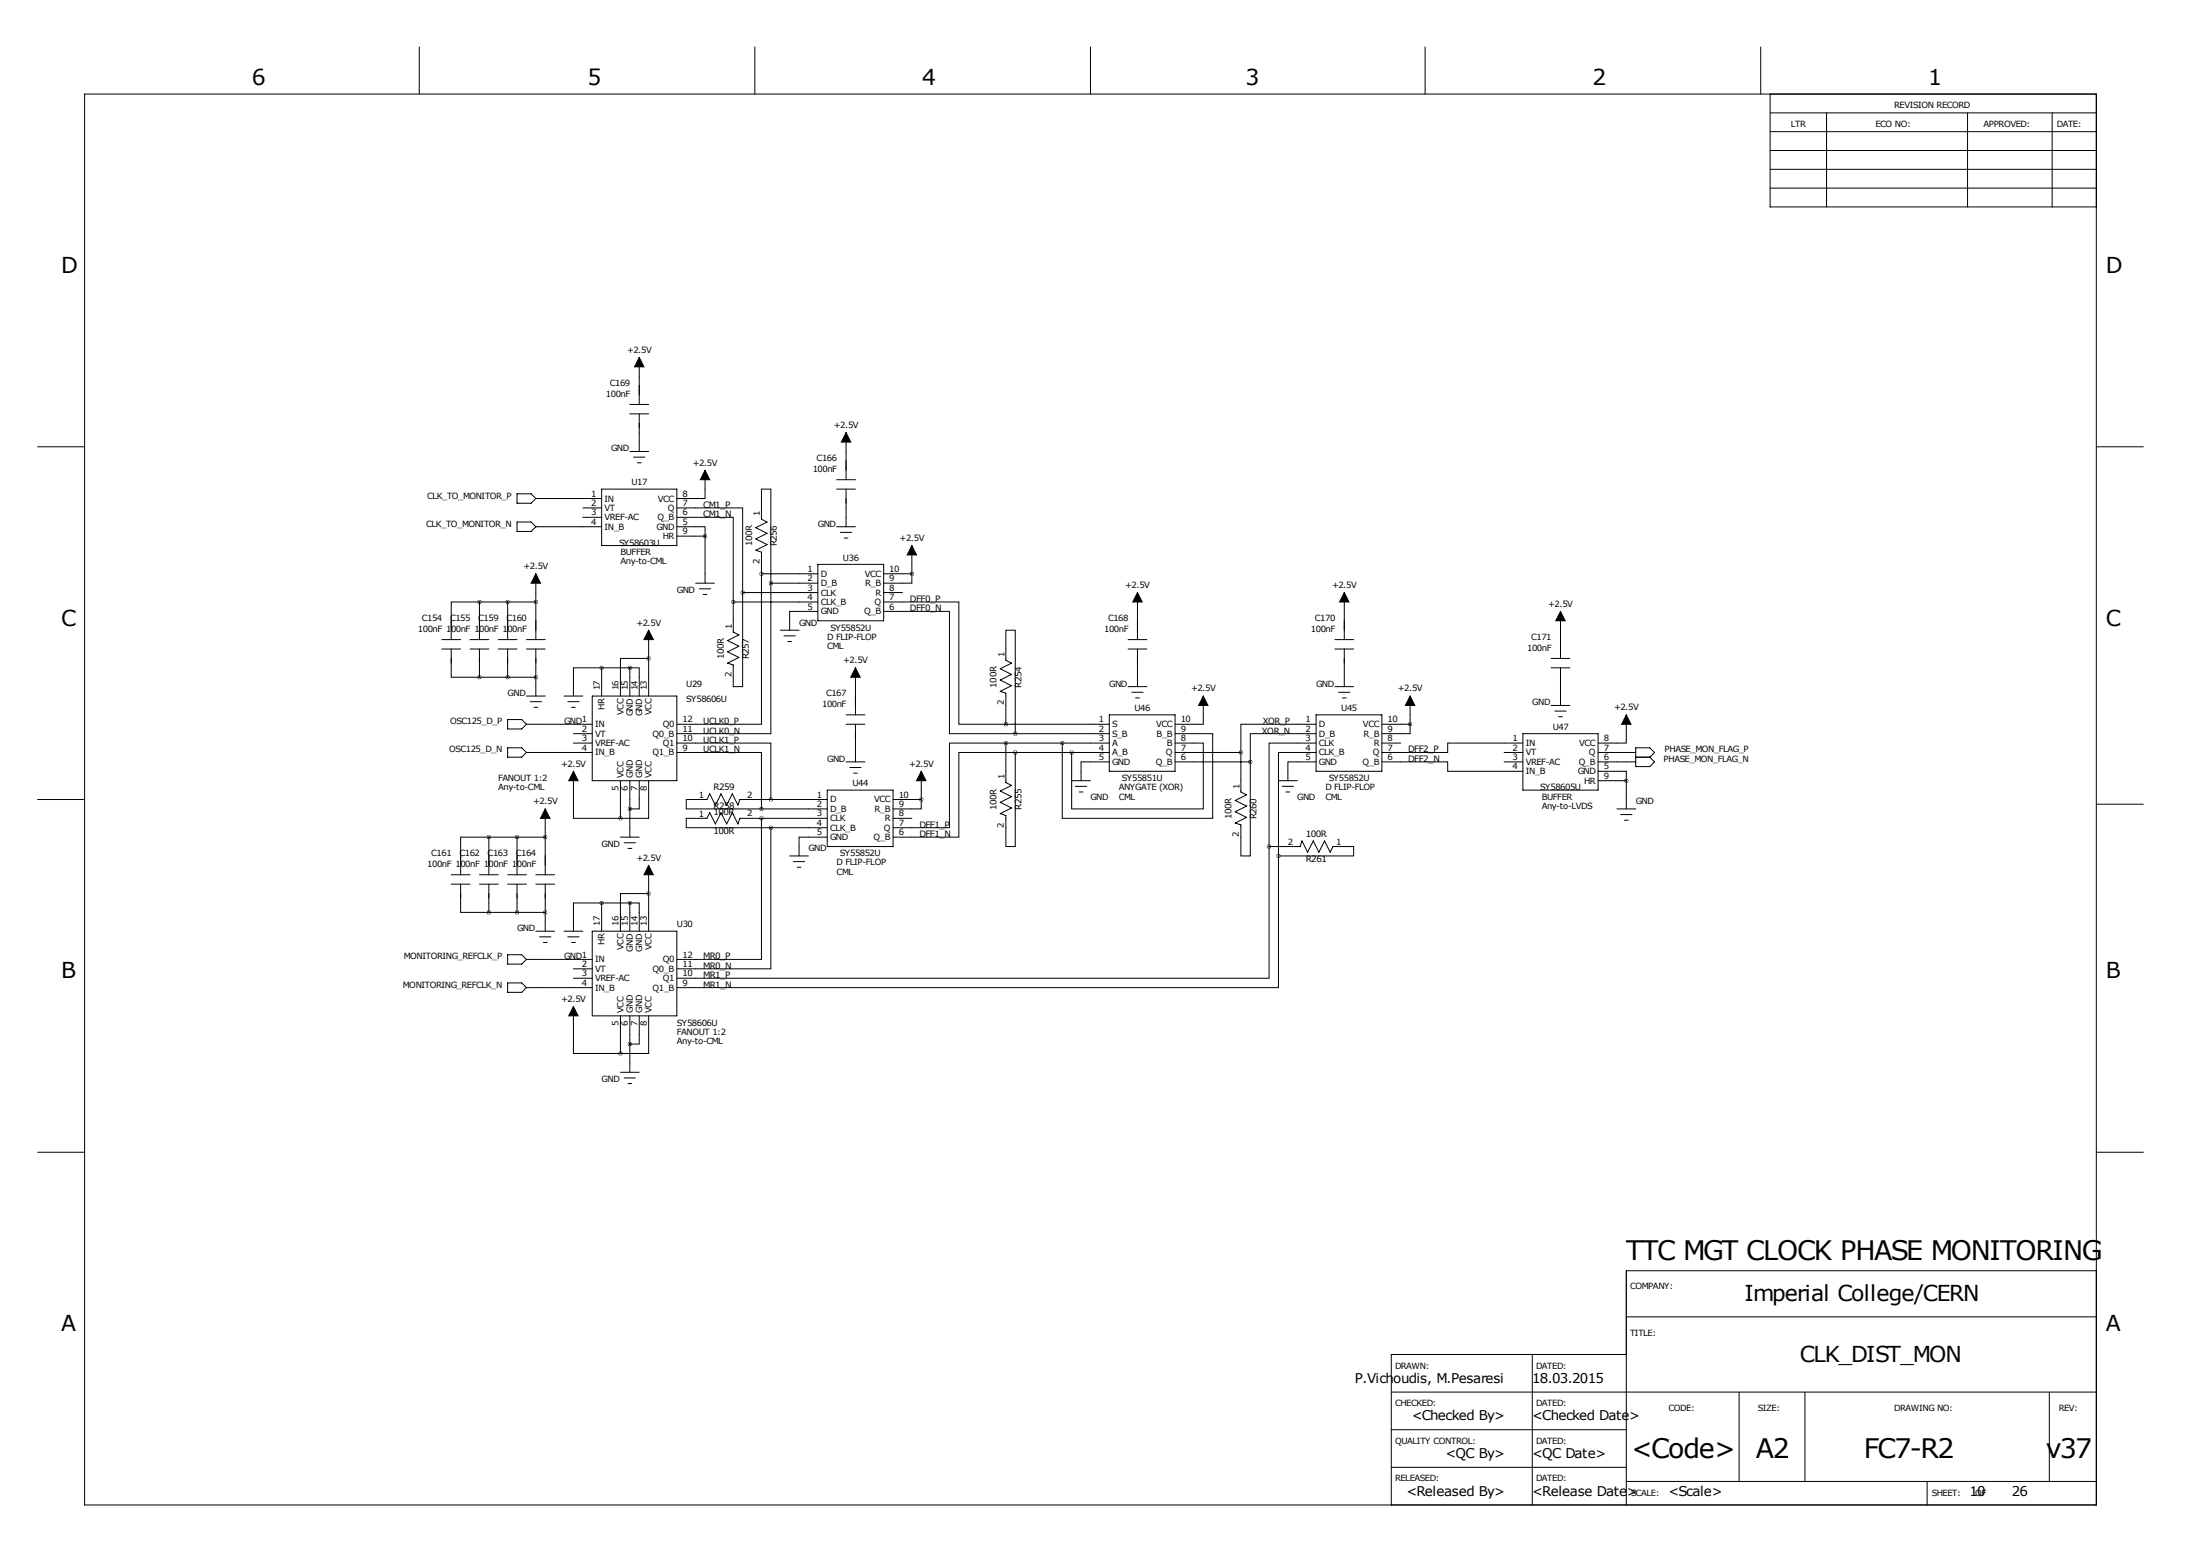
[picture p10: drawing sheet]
<svg xmlns="http://www.w3.org/2000/svg" width="594mm" height="419mm" viewBox="0 0 594 419" stroke-linecap="round" stroke-linejoin="round" font-family="sans-serif">
<g fill="none" stroke="#000" stroke-width=".27">
<path d="M113.3 12.7v12.7M204 12.7v12.7M294.6 12.7v12.7M385.1 12.7v12.7M475.7 12.7v12.7M22.9 25.4h543.5v381h-543.5zM478.3 25.4v30.5h88.1M478.3 30.5h88.1M478.3 35.6h88.1M493.5 30.5v25.4M531.6 30.5v25.4M554.5 30.5v25.4"/>
<path d="M478.3 40.6h88.1M478.3 45.7h88.1M478.3 50.8h88.1M172.7 96.5v12.7M170.2 111.8h5.1M170.2 109.2h5.1M172.7 111.8v10.1M228.6 116.8v12.7M10.2 120.6h12.7M139.7 133.3h3.8l1.3 1.3-1.3 1.3h-3.8zM144.8 134.6h17.8M157.5 137.2h5.1"/>
<path d="M157.5 139.7h5.1M162.6 132.1h20.3v15.2h-20.3zM170.2 121.9h5.1M171.2 123.4h3M172.2 125h1M182.9 139.7h15.2v22.9M182.9 137.2h17.8v22.8M190.5 127v7.6h-7.6M226.1 132.1h5M226.1 129.5h5M228.6 132.1v10.1M566.4 120.6h12.7"/>
<path d="M139.7 141h3.8l1.3 1.2-1.3 1.3h-3.8zM144.8 142.2h17.8M144.8 154.9v17.8M182.9 142.2h7.6v2.6M182.9 144.8h7.6M188 157.5h5M189 159h3M190.5 144.8v12.7M205.7 154.9v40.7h-22.8M205.7 154.9v-5.8l-1.5-.5 3.1-1.5-3.1-1.6 3.1-1.5-3.1-1.5 3.1-1.5-1.6-.8v-8.1h2.6v25.4M205.7 154.9h15.3M208.3 157.5v40.6h-25.4"/>
<path d="M208.3 157.5h12.7M221 152.4h17.8v15.2h-17.8zM226.1 142.2h5M227.1 143.8h3M228.1 145.3h1M238.8 154.9h7.6M246.4 154.9v2.6h-7.6M246.4 147.3v7.6M119.4 175.3h5.1M119.4 172.7h5.1M121.9 175.3v7.6h7.6M127 175.3h5.1"/>
<path d="M127 172.7h5.1M129.5 162.6h-7.6v10.1M129.5 162.6h15.3M129.5 162.6v10.1M129.5 175.3v7.6M134.6 175.3h5.1M134.6 172.7h5.1M137.2 162.6v10.1M137.2 175.3v7.6M142.2 175.3h5.1M142.2 172.7h5.1M144.8 175.3v12.7"/>
<path d="M175.3 177.8h-7.7v10.2M175.3 170.2v17.8M190 160.5h1M198.1 162.6h22.9M200.7 160v25.4h-2.6v-5.8l-1.5-.5 3-1.6-3-1.5 3-1.5-3-1.5 3-1.6-1.5-.7v-8.1M200.7 160h20.3M210.8 170.2h5.1M211.8 171.7h3.1M212.9 173.2h1M221 165.1h-7.6v5.1M238.8 162.6h20.3v33h12.7M238.8 165.1h17.7v33h17.8"/>
<path d="M238.8 160h5M304.8 175.3h5.1M304.8 172.7h5.1M307.3 160v12.7M307.3 175.3v10.1M360.7 175.3h5.1M360.7 172.7h5.1M363.2 160v12.7M363.2 175.3v10.1M419.1 177.8h5.1M421.6 165.1v12.7M129.5 182.9h15.3"/>
<path d="M137.2 194.3h3.8l1.2 1.3-1.2 1.2h-3.8zM142.2 188h5.1M142.2 195.6h17.8M143.3 189.5h3M144.3 191h1M152.4 188h5.1M153.4 189.5h3.1M154.4 191h1M154.9 198.1h5.1M160 188h22.9v22.8h-22.9zM162.6 180.3h-7.7v7.7M162.6 180.3v7.7"/>
<path d="M162.6 180.3h7.6M170.2 180.3h2.5v7.7M170.2 180.3v7.7M228.6 195.6h5.1M228.6 193h5.1M231.1 180.3v12.7M231.1 195.6v10.1M271.8 195.6v-8.4l-1.5-.5 3-1.5-3-1.6 3-1.5-3-1.5 3-1.5-1.5-.8v-8.1h2.5v27.9M271.8 195.6h27.9M274.3 198.1h25.4M299.7 193h17.8v15.3h-17.8zM304.8 185.4h5.1"/>
<path d="M305.8 186.9h3.1M306.8 188.5h1M317.5 198.1h10.2v22.9h-40.7v-20.3M325.1 188v7.6h-7.6M355.6 195.6h-20.3v7.6M355.6 198.1h-17.8v7.6M355.6 193h17.8v15.3h-17.8zM360.7 185.4h5.1M361.7 186.9h3M362.7 188.5h1M373.4 195.6h7.6M381 195.6v2.5h-7.6"/>
<path d="M381 188v7.6M411.5 198.1h20.3v15.3h-20.3zM419.1 180.3h5.1M419.1 190.5h5.1M420.1 192h3.1M421.1 193.5h1M421.6 180.3v10.2M439.4 193v7.7h-7.6M10.2 215.9h12.7M137.2 201.9h3.8l1.2 1.3-1.2 1.3h-3.8zM142.2 203.2h17.8M147.3 218.4v17.8"/>
<path d="M154.9 208.3v12.7h12.7M154.9 200.7h5.1M167.6 210.8v10.2M170.2 210.8v15.3M172.7 210.8v7.6h-2.5M175.3 210.8v10.2h-7.7M182.9 200.7h25.4v15.2M182.9 203.2h22.8v15.2M205.7 218.4h17.8M223.5 215.9h-23.6l-.5 1.5-1.5-3-1.6 3-1.5-3-1.5 3-1.5-3-.8 1.5h-5.6v2.5h20.3M223.5 213.4h17.8v15.2h-17.8zM228.6 205.7h5.1"/>
<path d="M229.6 207.3h3.1M230.6 208.8h1M241.3 215.9h7.6M248.9 215.9v2.5h-7.6M248.9 208.3v7.6M271.8 200.7h-15.3v22.8h-15.2M271.8 200.7v10.6l1.5 .8-3 1.5 3 1.5-3 1.6 3 1.5-3 1.5 1.5 .5v8.4h2.5v-25.4M271.8 200.7h27.9M274.3 203.2h-15.2v22.9h-17.8M274.3 203.2h25.4M289.6 210.8h5M290.6 212.3h3"/>
<path d="M291.6 213.9h1M299.7 205.7h-7.6v5.1M317.5 200.7h7.6v17.7h-35.5v-15.2M317.5 203.2h17.8M317.5 205.7h20.3M335.3 203.2v10.7l1.5 .7-3 1.6 3 1.5-3 1.5 3 1.5-3 1.5 1.5 .6v8.3h2.5v-25.4M345.4 210.8h5.1M346.5 212.3h3M347.5 213.9h1M355.6 200.7h-12.7v27.9M355.6 203.2h-10.2v27.9M355.6 205.7h-7.6v5.1"/>
<path d="M373.4 205.7h17.8v2.6h20.3M373.4 200.7h5.1M406.4 203.2h5.1M406.4 205.7h5.1M411.5 200.7h-20.3v2.5h-17.8M431.8 208.3h7.6v2.5M431.8 210.8h7.6M431.8 203.2h10.2M431.8 205.7h10.2M436.9 218.4h5.1M437.9 220h3M439.4 210.8v7.6"/>
<path d="M442 201.9h3.8l1.2 1.3-1.2 1.3 1.2 1.2-1.2 1.3h-3.8zM442 204.5h3.8M566.4 217.2h12.7M121.9 238.8h5.1M121.9 236.2h5.1M124.5 238.8v7.6h7.6M129.5 238.8h5.1M129.5 236.2h5.1M132.1 226.1h-7.6v10.1M132.1 226.1h15.2M132.1 226.1v10.1M132.1 238.8v7.6"/>
<path d="M137.2 238.8h5M137.2 236.2h5M139.7 226.1v10.1M139.7 238.8v7.6M144.8 238.8h5.1M144.8 236.2h5.1M147.3 238.8v12.7M167.6 226.1h5.1M168.7 227.6h3M169.7 229.1h1M175.3 233.7v17.8M205.7 221v38.1h-22.8"/>
<path d="M208.3 223.5v38.1h-25.4M208.3 223.5h15.2M213.4 231.1h5M214.4 232.7h3M215.4 234.2h1M223.5 226.1h-7.6v5M223.5 221h-23.6l-.5 1.5-1.5-3-1.6 3-1.5-3-1.5 3-1.5-3-.8 1.5h-5.6v2.5h22.9M241.3 221h5.1M342.9 228.6v35.6h-160M342.9 228.6h8.4l.5-1.5 1.5 3 1.5-3 1.6 3 1.5-3 1.5 3 .8-1.5h5.6v2.5h-20.4M345.4 231.1v35.6h-162.5M438.9 221.5h1"/>
<path d="M132.1 246.4h15.2M137.2 257.8h3.8l1.2 1.3-1.2 1.3h-3.8zM142.2 259.1h17.8M144.8 251.5h5.1M145.8 253h3M146.8 254.5h1M152.4 251.5h5.1M153.4 253h3.1M154.4 254.5h1M160 251.5h22.9v22.8h-22.9zM162.6 243.8h-7.7v7.7M162.6 243.8v7.7"/>
<path d="M162.6 243.8h7.6M170.2 243.8h2.5v7.7M170.2 243.8v7.7M175.3 241.3h-7.7v10.2M137.2 265.4h3.8l1.2 1.3-1.2 1.3h-3.8zM142.2 266.7h17.8M154.9 271.8v12.7h12.7M154.9 261.6h5.1M154.9 264.2h5.1M167.6 274.3v10.2M170.2 274.3v15.3M172.7 274.3v7.6h-2.5"/>
<path d="M175.3 274.3v10.2h-7.7M167.6 289.6h5.1M168.7 291.1h3M169.7 292.6h1M10.2 311.1h12.7M566.4 311.1h12.7M439.4 355.6h127M566.4 343.2h-127v63.2M375.9 375.9h190.5M414 365.8v40.6M439.4 365.8h-63.5v40.6M469.9 375.9v24.1"/>
<path d="M487.7 375.9v24.1M553.7 375.9v24.1M375.9 386.1h63.5M375.9 396.2h63.5M439.4 400h127M520.7 400v6.4"/>
</g>
<g fill="#000" stroke="#000" stroke-width=".27">
<path d="M172.7 96.5l1.3 2.6h-2.6zM228.6 116.8l1.3 2.6h-2.6zM190.5 127l1.3 2.5h-2.6zM144.8 154.9l1.2 2.6h-2.5zM246.4 147.3l1.2 2.6h-2.5zM175.3 170.2l1.2 2.5h-2.5zM307.3 160l1.3 2.6h-2.5zM363.2 160l1.3 2.6h-2.6zM421.6 165.1l1.3 2.5h-2.5zM231.1 180.3l1.3 2.6h-2.5zM325.1 188l1.3 2.5h-2.6zM381 188l1.3 2.5h-2.6z"/>
<path d="M439.4 193l1.3 2.6h-2.6zM147.3 218.4l1.3 2.6h-2.6zM154.9 208.3l1.3 2.5h-2.5zM248.9 208.3l1.3 2.5h-2.6zM175.3 233.7l1.2 2.5h-2.5zM154.9 271.8l1.3 2.5h-2.5z"/>
</g>
<path d="M287 200.7a.05 .05 0 0 0 .1 0 .05 .05 0 0 0-.1 0zM289.5 203.2a.05 .05 0 0 0 .1 0 .05 .05 0 0 0-.1 0zM175.2 177.8a.05 .05 0 0 0 .1 0 .05 .05 0 0 0-.1 0zM246.3 154.9a.05 .05 0 0 0 .1 0 .05 .05 0 0 0-.1 0zM248.9 215.9a.05 .05 0 0 0 .1 0 .05 .05 0 0 0-.1 0zM175.2 241.3a.05 .05 0 0 0 .1 0 .05 .05 0 0 0-.1 0zM170.1 281.9a.05 .05 0 0 0 .1 0 .05 .05 0 0 0-.1 0zM167.6 284.5a.05 .05 0 0 0 .1 0 .05 .05 0 0 0-.1 0zM170.1 218.4a.05 .05 0 0 0 .1 0 .05 .05 0 0 0-.1 0zM167.6 221a.05 .05 0 0 0 .1 0 .05 .05 0 0 0-.1 0zM170.1 180.3a.05 .05 0 0 0 .1 0 .05 .05 0 0 0-.1 0zM170.1 243.8a.05 .05 0 0 0 .1 0 .05 .05 0 0 0-.1 0zM129.5 182.9a.05 .05 0 0 0 .1 0 .05 .05 0 0 0-.1 0zM137.1 182.9a.05 .05 0 0 0 .1 0 .05 .05 0 0 0-.1 0zM144.7 162.6a.05 .05 0 0 0 .1 0 .05 .05 0 0 0-.1 0zM137.1 162.6a.05 .05 0 0 0 .1 0 .05 .05 0 0 0-.1 0zM129.5 162.6a.05 .05 0 0 0 .1 0 .05 .05 0 0 0-.1 0zM144.7 182.9a.05 .05 0 0 0 .1 0 .05 .05 0 0 0-.1 0zM132 246.4a.05 .05 0 0 0 .1 0 .05 .05 0 0 0-.1 0zM147.3 226.1a.05 .05 0 0 0 .1 0 .05 .05 0 0 0-.1 0zM132 226.1a.05 .05 0 0 0 .1 0 .05 .05 0 0 0-.1 0zM147.3 246.4a.05 .05 0 0 0 .1 0 .05 .05 0 0 0-.1 0zM162.5 180.3a.05 .05 0 0 0 .1 0 .05 .05 0 0 0-.1 0zM162.5 243.8a.05 .05 0 0 0 .1 0 .05 .05 0 0 0-.1 0zM439.4 210.8a.05 .05 0 0 0 .1 0 .05 .05 0 0 0-.1 0zM271.7 195.6a.05 .05 0 0 0 .1 0 .05 .05 0 0 0-.1 0zM274.3 198.1a.05 .05 0 0 0 .1 0 .05 .05 0 0 0-.1 0zM271.7 200.7a.05 .05 0 0 0 .1 0 .05 .05 0 0 0-.1 0zM274.3 203.2a.05 .05 0 0 0 .1 0 .05 .05 0 0 0-.1 0zM205.7 154.9a.05 .05 0 0 0 .1 0 .05 .05 0 0 0-.1 0zM208.2 157.5a.05 .05 0 0 0 .1 0 .05 .05 0 0 0-.1 0zM198.1 162.6a.05 .05 0 0 0 .1 0 .05 .05 0 0 0-.1 0zM200.6 160a.05 .05 0 0 0 .1 0 .05 .05 0 0 0-.1 0zM208.2 223.5a.05 .05 0 0 0 .1 0 .05 .05 0 0 0-.1 0zM205.7 221a.05 .05 0 0 0 .1 0 .05 .05 0 0 0-.1 0zM205.7 218.4a.05 .05 0 0 0 .1 0 .05 .05 0 0 0-.1 0zM208.2 215.9a.05 .05 0 0 0 .1 0 .05 .05 0 0 0-.1 0zM335.2 203.2a.05 .05 0 0 0 .1 0 .05 .05 0 0 0-.1 0zM337.8 205.7a.05 .05 0 0 0 .1 0 .05 .05 0 0 0-.1 0zM345.4 231.1a.05 .05 0 0 0 .1 0 .05 .05 0 0 0-.1 0z" fill="#000" stroke="#000" stroke-width="1"/>
<g font-size="7.3">
<text x="439.4" y="340.4">TTC MGT CLOCK PHASE MONITORING</text>
<text x="440.7" y="393.7">&lt;Code&gt;</text>
<text x="474.4" y="393.7">A2</text>
<text x="503.6" y="393.7">FC7-R2</text>
<text x="552.8" y="393.7">v37</text>
</g>
<g font-size="5.9">
<text x="68.1" y="22.9">6</text>
<text x="158.7" y="22.9">5</text>
<text x="249.2" y="22.9">4</text>
<text x="336.6" y="22.9">3</text>
<text x="430.3" y="22.9">2</text>
<text x="521" y="22.9">1</text>
<text x="16.5" y="73.7">D</text>
<text x="569" y="73.7">D</text>
<text x="16.5" y="168.9">C</text>
<text x="569" y="168.9">C</text>
<text x="16.5" y="264.2">B</text>
<text x="569" y="264.2">B</text>
<text x="471.3" y="351.3">Imperial College/CERN</text>
<text x="16.5" y="359.4">A</text>
<text x="569" y="359.4">A</text>
<text x="486.3" y="367.8">CLK_DIST_MON</text>
</g>
<g font-size="3.6">
<text x="366.1" y="373.4">P.Vichoudis, M.Pesaresi</text>
<text x="414" y="373.4">18.03.2015</text>
<text x="381.5" y="383.5">&lt;Checked By&gt;</text>
<text x="414" y="383.5">&lt;Checked Date&gt;</text>
<text x="390.6" y="393.7">&lt;QC By&gt;</text>
<text x="414" y="393.7">&lt;QC Date&gt;</text>
<text x="380" y="403.9">&lt;Released By&gt;</text>
<text x="414" y="403.9">&lt;Release Date&gt;</text>
<text x="450.8" y="403.9">&lt;Scale&gt;</text>
<text x="532.1" y="403.9">10</text>
<text x="543.6" y="403.9">26</text>
</g>
<g font-size="2.4">
<text x="190" y="137.2">CM1_P</text>
<text x="190" y="139.7">CM1_N</text>
<text x="203.2" y="147.6" transform="rotate(-90 203.2 147.6)">100R</text>
<text x="209.9" y="147.6" transform="rotate(-90 209.9 147.6)">R256</text>
<text x="245.9" y="162.6">DFF0_P</text>
<text x="245.9" y="165.1">DFF0_N</text>
<text x="195.6" y="178" transform="rotate(-90 195.6 178)">100R</text>
<text x="202.3" y="178" transform="rotate(-90 202.3 178)">R257</text>
<text x="269.2" y="185.7" transform="rotate(-90 269.2 185.7)">100R</text>
<text x="276" y="185.7" transform="rotate(-90 276 185.7)">R254</text>
<text x="380.5" y="203.2">DFF2_P</text>
<text x="380.5" y="205.7">DFF2_N</text>
<text x="192.8" y="213.4">R259</text>
<text x="192.8" y="218.4">R258</text>
<text x="192.8" y="220.1">100R</text>
<text x="269.2" y="218.7" transform="rotate(-90 269.2 218.7)">100R</text>
<text x="276" y="218.7" transform="rotate(-90 276 218.7)">R255</text>
<text x="332.7" y="221.2" transform="rotate(-90 332.7 221.2)">100R</text>
<text x="339.5" y="221.2" transform="rotate(-90 339.5 221.2)">R260</text>
<text x="192.8" y="225.2">100R</text>
<text x="248.4" y="223.5">DFF1_P</text>
<text x="248.4" y="226.1">DFF1_N</text>
<text x="352.8" y="226.1">100R</text>
<text x="352.8" y="232.8">R261</text>
<text x="190" y="259.1">MR0_P</text>
<text x="190" y="261.6">MR0_N</text>
<text x="190" y="266.7">MR1_N</text>
<text x="190" y="264.2">MR1_P</text>
</g>
<g font-size="2.3">
<text x="511.8" y="29.2">REVISION RECORD</text>
<text x="483.9" y="34.3">LTR</text>
<text x="506.7" y="34.3">ECO NO:</text>
<text x="535.9" y="34.3">APPROVED:</text>
<text x="555.8" y="34.3">DATE:</text>
<text x="169.4" y="95.3">+2.5V</text>
<text x="163.7" y="107.2">100nF</text>
<text x="164.8" y="104.2">C169</text>
<text x="225.3" y="115.6">+2.5V</text>
<text x="165.1" y="121.9">GND</text>
<text x="187.2" y="125.7">+2.5V</text>
<text x="220.7" y="124.5">C166</text>
<text x="170.6" y="131.1">U17</text>
<text x="219.6" y="127.5">100nF</text>
<text x="115.4" y="134.6">CLK_TO_MONITOR_P</text>
<text x="159.7" y="134.1">1</text>
<text x="159.7" y="136.7">2</text>
<text x="163.3" y="135.4">IN</text>
<text x="163.3" y="138">VT</text>
<text x="177.8" y="135.4">VCC</text>
<text x="180.4" y="138">Q</text>
<text x="184.4" y="134.1">8</text>
<text x="184.4" y="136.7">7</text>
<text x="115.1" y="142.2">CLK_TO_MONITOR_N</text>
<text x="159.7" y="139.2">3</text>
<text x="159.7" y="141.7">4</text>
<text x="163.3" y="140.5">VREF-AC</text>
<text x="163.3" y="143">IN_B</text>
<text x="177.4" y="143">GND</text>
<text x="177.6" y="140.5">Q_B</text>
<text x="184.4" y="139.2">6</text>
<text x="184.4" y="141.7">5</text>
<text x="205.3" y="139.3" transform="rotate(-90 205.3 139.3)">1</text>
<text x="221" y="142.2">GND</text>
<text x="167.3" y="147.4">SY58603U</text>
<text x="167.6" y="149.9">BUFFER</text>
<text x="179.1" y="145.6">HR</text>
<text x="184.4" y="144.3">9</text>
<text x="243.1" y="146.1">+2.5V</text>
<text x="141.5" y="153.7">+2.5V</text>
<text x="167.6" y="152.4">Any-to-CML</text>
<text x="205.2" y="152.4" transform="rotate(-90 205.2 152.4)">2</text>
<text x="218.1" y="154.4">1</text>
<text x="221.7" y="155.7">D</text>
<text x="227.8" y="151.4">U36</text>
<text x="233.7" y="155.7">VCC</text>
<text x="240.3" y="154.4">10</text>
<text x="182.9" y="160">GND</text>
<text x="218.1" y="157">2</text>
<text x="218.1" y="159.5">3</text>
<text x="221.7" y="158.3">D_B</text>
<text x="221.7" y="160.8">CLK</text>
<text x="233.8" y="158.3">R_B</text>
<text x="236.5" y="160.8">R</text>
<text x="240.3" y="157">9</text>
<text x="240.3" y="159.5">8</text>
<text x="304" y="158.8">+2.5V</text>
<text x="359.9" y="158.8">+2.5V</text>
<text x="114" y="167.7">C154</text>
<text x="121.6" y="167.7">C155</text>
<text x="129.2" y="167.7">C159</text>
<text x="136.8" y="167.7">C160</text>
<text x="218.1" y="162.1">4</text>
<text x="218.1" y="164.6">5</text>
<text x="221.7" y="163.4">CLK_B</text>
<text x="221.7" y="165.9">GND</text>
<text x="233.5" y="165.9">Q_B</text>
<text x="236.3" y="163.4">Q</text>
<text x="240.3" y="162.1">7</text>
<text x="240.3" y="164.6">6</text>
<text x="299.4" y="167.7">C168</text>
<text x="355.3" y="167.7">C170</text>
<text x="418.3" y="163.8">+2.5V</text>
<text x="112.9" y="170.7">100nF 100nF 100nF 100nF</text>
<text x="172" y="168.9">+2.5V</text>
<text x="197.7" y="169.8" transform="rotate(-90 197.7 169.8)">1</text>
<text x="215.9" y="168.9">GND</text>
<text x="223.5" y="172.7">D FLIP-FLOP</text>
<text x="224.4" y="170.3">SY55852U</text>
<text x="298.3" y="170.7">100nF</text>
<text x="354.2" y="170.7">100nF</text>
<text x="413.7" y="172.8">C171</text>
<text x="223.5" y="175.3">CML</text>
<text x="227.8" y="179.1">+2.5V</text>
<text x="271.4" y="177.4" transform="rotate(-90 271.4 177.4)">1</text>
<text x="412.6" y="175.8">100nF</text>
<text x="185.4" y="185.4">U29</text>
<text x="197.6" y="182.9" transform="rotate(-90 197.6 182.9)">2</text>
<text x="299.7" y="185.4">GND</text>
<text x="355.6" y="185.4">GND</text>
<text x="137.2" y="188">GND</text>
<text x="162.1" y="186.4" transform="rotate(-90 162.1 186.4)">17</text>
<text x="163.4" y="191.8" transform="rotate(-90 163.4 191.8)">HR</text>
<text x="167.1" y="186.4" transform="rotate(-90 167.1 186.4)">16</text>
<text x="169.7" y="186.4" transform="rotate(-90 169.7 186.4)">15</text>
<text x="172.2" y="186.4" transform="rotate(-90 172.2 186.4)">14</text>
<text x="174.8" y="186.4" transform="rotate(-90 174.8 186.4)">13</text>
<text x="185.4" y="189.6">SY58606U</text>
<text x="222.1" y="191">100nF</text>
<text x="223.2" y="188">C167</text>
<text x="271.3" y="190.5" transform="rotate(-90 271.3 190.5)">2</text>
<text x="321.8" y="186.7">+2.5V</text>
<text x="377.7" y="186.7">+2.5V</text>
<text x="414" y="190.5">GND</text>
<text x="436.1" y="191.8">+2.5V</text>
<text x="121.7" y="195.6">OSC125_D_P</text>
<text x="152.4" y="195.6">GND1</text>
<text x="157.2" y="197.6">2</text>
<text x="160.8" y="196.4">IN</text>
<text x="168.4" y="193.1" transform="rotate(-90 168.4 193.1)">VCC</text>
<text x="171" y="193.5" transform="rotate(-90 171 193.5)">GND</text>
<text x="173.5" y="193.5" transform="rotate(-90 173.5 193.5)">GND</text>
<text x="176.1" y="193.1" transform="rotate(-90 176.1 193.1)">VCC</text>
<text x="179.1" y="196.4">Q0</text>
<text x="184.4" y="195.1">12</text>
<text x="184.4" y="197.6">11</text>
<text x="190" y="195.6">UCLK0_P</text>
<text x="296.9" y="195.1">1</text>
<text x="296.9" y="197.6">2</text>
<text x="300.5" y="196.4">S</text>
<text x="306.5" y="192">U46</text>
<text x="312.4" y="196.4">VCC</text>
<text x="319" y="195.1">10</text>
<text x="319" y="197.6">9</text>
<text x="341.2" y="195.6">XOR_P</text>
<text x="352.8" y="195.1">1</text>
<text x="352.8" y="197.6">2</text>
<text x="356.4" y="196.4">D</text>
<text x="362.4" y="192">U45</text>
<text x="368.3" y="196.4">VCC</text>
<text x="374.9" y="195.1">10</text>
<text x="374.9" y="197.6">9</text>
<text x="419.5" y="197.1">U47</text>
<text x="121.4" y="203.2">OSC125_D_N</text>
<text x="157.2" y="200.2">3</text>
<text x="157.2" y="202.7">4</text>
<text x="160.8" y="198.9">VT</text>
<text x="160.8" y="201.5">VREF-AC</text>
<text x="176.3" y="198.9">Q0_B</text>
<text x="179.1" y="201.5">Q1</text>
<text x="184.4" y="200.2">10</text>
<text x="184.4" y="202.7">9</text>
<text x="190" y="198.1">UCLK0_N</text>
<text x="190" y="200.7">UCLK1_P</text>
<text x="190" y="203.2">UCLK1_N</text>
<text x="296.9" y="200.2">3</text>
<text x="296.9" y="202.7">4</text>
<text x="300.5" y="198.9">S_B</text>
<text x="300.5" y="201.5">A</text>
<text x="312.5" y="198.9">B_B</text>
<text x="315.3" y="201.5">B</text>
<text x="319" y="200.2">8</text>
<text x="319" y="202.7">7</text>
<text x="341" y="198.1">XOR_N</text>
<text x="352.8" y="200.2">3</text>
<text x="352.8" y="202.7">4</text>
<text x="356.4" y="198.9">D_B</text>
<text x="356.4" y="201.5">CLK</text>
<text x="368.4" y="198.9">R_B</text>
<text x="371.2" y="201.5">R</text>
<text x="374.9" y="200.2">8</text>
<text x="374.9" y="202.7">7</text>
<text x="408.6" y="200.2">1</text>
<text x="408.6" y="202.7">2</text>
<text x="412.2" y="201.5">IN</text>
<text x="426.7" y="201.5">VCC</text>
<text x="433.3" y="200.2">8</text>
<text x="433.3" y="202.7">7</text>
<text x="449.8" y="203.2">PHASE_MON_FLAG_P</text>
<text x="151.6" y="207">+2.5V</text>
<text x="160.8" y="204">IN_B</text>
<text x="176.3" y="204">Q1_B</text>
<text x="223.5" y="205.7">GND</text>
<text x="245.6" y="207">+2.5V</text>
<text x="296.9" y="205.2">5</text>
<text x="300.5" y="204">A_B</text>
<text x="300.5" y="206.5">GND</text>
<text x="312.3" y="206.5">Q_B</text>
<text x="315" y="204">Q</text>
<text x="319" y="205.2">6</text>
<text x="352.8" y="205.2">5</text>
<text x="356.4" y="204">CLK_B</text>
<text x="356.4" y="206.5">GND</text>
<text x="368.1" y="206.5">Q_B</text>
<text x="370.9" y="204">Q</text>
<text x="374.9" y="205.2">6</text>
<text x="408.6" y="205.2">3</text>
<text x="408.6" y="207.8">4</text>
<text x="412.2" y="204">VT</text>
<text x="412.2" y="206.5">VREF-AC</text>
<text x="412.2" y="209.1">IN_B</text>
<text x="426.3" y="209.1">GND</text>
<text x="426.6" y="206.5">Q_B</text>
<text x="429.3" y="204">Q</text>
<text x="433.3" y="205.2">6</text>
<text x="433.3" y="207.8">5</text>
<text x="449.5" y="205.7">PHASE_MON_FLAG_N</text>
<text x="134.6" y="213.4">Any-to-CML</text>
<text x="134.6" y="210.8">FANOUT 1:2</text>
<text x="167.1" y="213.7" transform="rotate(-90 167.1 213.7)">5</text>
<text x="168.4" y="210.1" transform="rotate(-90 168.4 210.1)">VCC</text>
<text x="169.7" y="213.7" transform="rotate(-90 169.7 213.7)">6</text>
<text x="171" y="210.1" transform="rotate(-90 171 210.1)">GND</text>
<text x="172.2" y="213.7" transform="rotate(-90 172.2 213.7)">7</text>
<text x="173.5" y="210.1" transform="rotate(-90 173.5 210.1)">GND</text>
<text x="174.8" y="213.7" transform="rotate(-90 174.8 213.7)">8</text>
<text x="176.1" y="210.1" transform="rotate(-90 176.1 210.1)">VCC</text>
<text x="188.8" y="215.5">1</text>
<text x="201.9" y="215.4">2</text>
<text x="220.7" y="215.4">1</text>
<text x="230.3" y="212.3">U44</text>
<text x="242.8" y="215.4">10</text>
<text x="271.4" y="210.5" transform="rotate(-90 271.4 210.5)">1</text>
<text x="294.6" y="215.9">GND</text>
<text x="302.3" y="215.9">CML</text>
<text x="302.3" y="213.4">ANYGATE (XOR)</text>
<text x="303.1" y="210.9">SY55851U</text>
<text x="334.9" y="213" transform="rotate(-90 334.9 213)">1</text>
<text x="350.5" y="215.9">GND</text>
<text x="358.1" y="215.9">CML</text>
<text x="358.1" y="213.4">D FLIP-FLOP</text>
<text x="359" y="210.9">SY55852U</text>
<text x="416.2" y="213.4">SY58605U</text>
<text x="416.6" y="215.9">BUFFER</text>
<text x="428" y="211.6">HR</text>
<text x="433.3" y="210.3">9</text>
<text x="144" y="217.2">+2.5V</text>
<text x="188.8" y="220.6">1</text>
<text x="201.9" y="220.5">2</text>
<text x="220.7" y="217.9">2</text>
<text x="220.7" y="220.5">3</text>
<text x="224.3" y="216.7">D</text>
<text x="224.3" y="219.2">D_B</text>
<text x="224.3" y="221.8">CLK</text>
<text x="236.2" y="216.7">VCC</text>
<text x="236.3" y="219.2">R_B</text>
<text x="239.1" y="221.8">R</text>
<text x="242.8" y="217.9">9</text>
<text x="242.8" y="220.5">8</text>
<text x="416.6" y="218.4">Any-to-LVDS</text>
<text x="442" y="217.2">GND</text>
<text x="220.7" y="223">4</text>
<text x="220.7" y="225.6">5</text>
<text x="224.3" y="224.3">CLK_B</text>
<text x="224.3" y="226.9">GND</text>
<text x="236.1" y="226.9">Q_B</text>
<text x="238.8" y="224.3">Q</text>
<text x="242.8" y="223">7</text>
<text x="242.8" y="225.6">6</text>
<text x="271.3" y="223.5" transform="rotate(-90 271.3 223.5)">2</text>
<text x="334.8" y="226.1" transform="rotate(-90 334.8 226.1)">2</text>
<text x="116.5" y="231.2">C161</text>
<text x="124.1" y="231.2">C162</text>
<text x="131.8" y="231.2">C163</text>
<text x="139.4" y="231.2">C164</text>
<text x="162.6" y="228.6">GND</text>
<text x="172" y="232.4">+2.5V</text>
<text x="218.4" y="229.9">GND</text>
<text x="226.1" y="233.7">D FLIP-FLOP</text>
<text x="226.9" y="231.2">SY55852U</text>
<text x="348" y="228.1">2</text>
<text x="361" y="228.2">1</text>
<text x="115.5" y="234.2">100nF 100nF 100nF 100nF</text>
<text x="226.1" y="236.2">CML</text>
<text x="139.7" y="251.5">GND</text>
<text x="162.1" y="249.9" transform="rotate(-90 162.1 249.9)">17</text>
<text x="167.1" y="249.9" transform="rotate(-90 167.1 249.9)">16</text>
<text x="169.7" y="249.9" transform="rotate(-90 169.7 249.9)">15</text>
<text x="172.2" y="249.9" transform="rotate(-90 172.2 249.9)">14</text>
<text x="174.8" y="249.9" transform="rotate(-90 174.8 249.9)">13</text>
<text x="182.9" y="250.4">U30</text>
<text x="163.4" y="255.3" transform="rotate(-90 163.4 255.3)">HR</text>
<text x="168.4" y="256.6" transform="rotate(-90 168.4 256.6)">VCC</text>
<text x="171" y="257" transform="rotate(-90 171 257)">GND</text>
<text x="173.5" y="257" transform="rotate(-90 173.5 257)">GND</text>
<text x="176.1" y="256.6" transform="rotate(-90 176.1 256.6)">VCC</text>
<text x="109.1" y="259.1">MONITORING_REFCLK_P</text>
<text x="152.4" y="259.1">GND1</text>
<text x="157.2" y="261.1">2</text>
<text x="157.2" y="263.7">3</text>
<text x="160.8" y="259.9">IN</text>
<text x="160.8" y="262.4">VT</text>
<text x="176.3" y="262.4">Q0_B</text>
<text x="179.1" y="259.9">Q0</text>
<text x="184.4" y="258.6">12</text>
<text x="184.4" y="261.1">11</text>
<text x="184.4" y="263.7">10</text>
<text x="108.9" y="266.7">MONITORING_REFCLK_N</text>
<text x="157.2" y="266.2">4</text>
<text x="160.8" y="265">VREF-AC</text>
<text x="160.8" y="267.5">IN_B</text>
<text x="176.3" y="267.5">Q1_B</text>
<text x="179.1" y="265">Q1</text>
<text x="184.4" y="266.2">9</text>
<text x="151.6" y="270.5">+2.5V</text>
<text x="168.4" y="273.6" transform="rotate(-90 168.4 273.6)">VCC</text>
<text x="171" y="273.6" transform="rotate(-90 171 273.6)">GND</text>
<text x="173.5" y="273.6" transform="rotate(-90 173.5 273.6)">GND</text>
<text x="176.1" y="273.6" transform="rotate(-90 176.1 273.6)">VCC</text>
<text x="167.1" y="277.2" transform="rotate(-90 167.1 277.2)">5</text>
<text x="169.7" y="277.2" transform="rotate(-90 169.7 277.2)">6</text>
<text x="172.2" y="277.2" transform="rotate(-90 172.2 277.2)">7</text>
<text x="174.8" y="277.2" transform="rotate(-90 174.8 277.2)">8</text>
<text x="182.9" y="281.9">Any-to-CML</text>
<text x="182.9" y="279.4">FANOUT 1:2</text>
<text x="182.9" y="276.9">SY58606U</text>
<text x="162.6" y="292.1">GND</text>
<text x="440.4" y="348">COMPANY:</text>
<text x="440.4" y="360.7">TITLE:</text>
<text x="376.9" y="369.6">DRAWN:</text>
<text x="415" y="369.6">DATED:</text>
<text x="376.9" y="379.7">CHECKED:</text>
<text x="415" y="379.7">DATED:</text>
<text x="450.8" y="381">CODE:</text>
<text x="475" y="381">SIZE:</text>
<text x="511.8" y="381">DRAWING NO:</text>
<text x="556.3" y="381">REV:</text>
<text x="376.9" y="389.9">QUALITY CONTROL:</text>
<text x="415" y="389.9">DATED:</text>
<text x="376.9" y="400">RELEASED:</text>
<text x="415" y="400">DATED:</text>
<text x="440.7" y="403.9">SCALE:</text>
<text x="522" y="403.9">SHEET:</text>
<text x="533.7" y="403.9">OF</text>
</g>
</svg>
